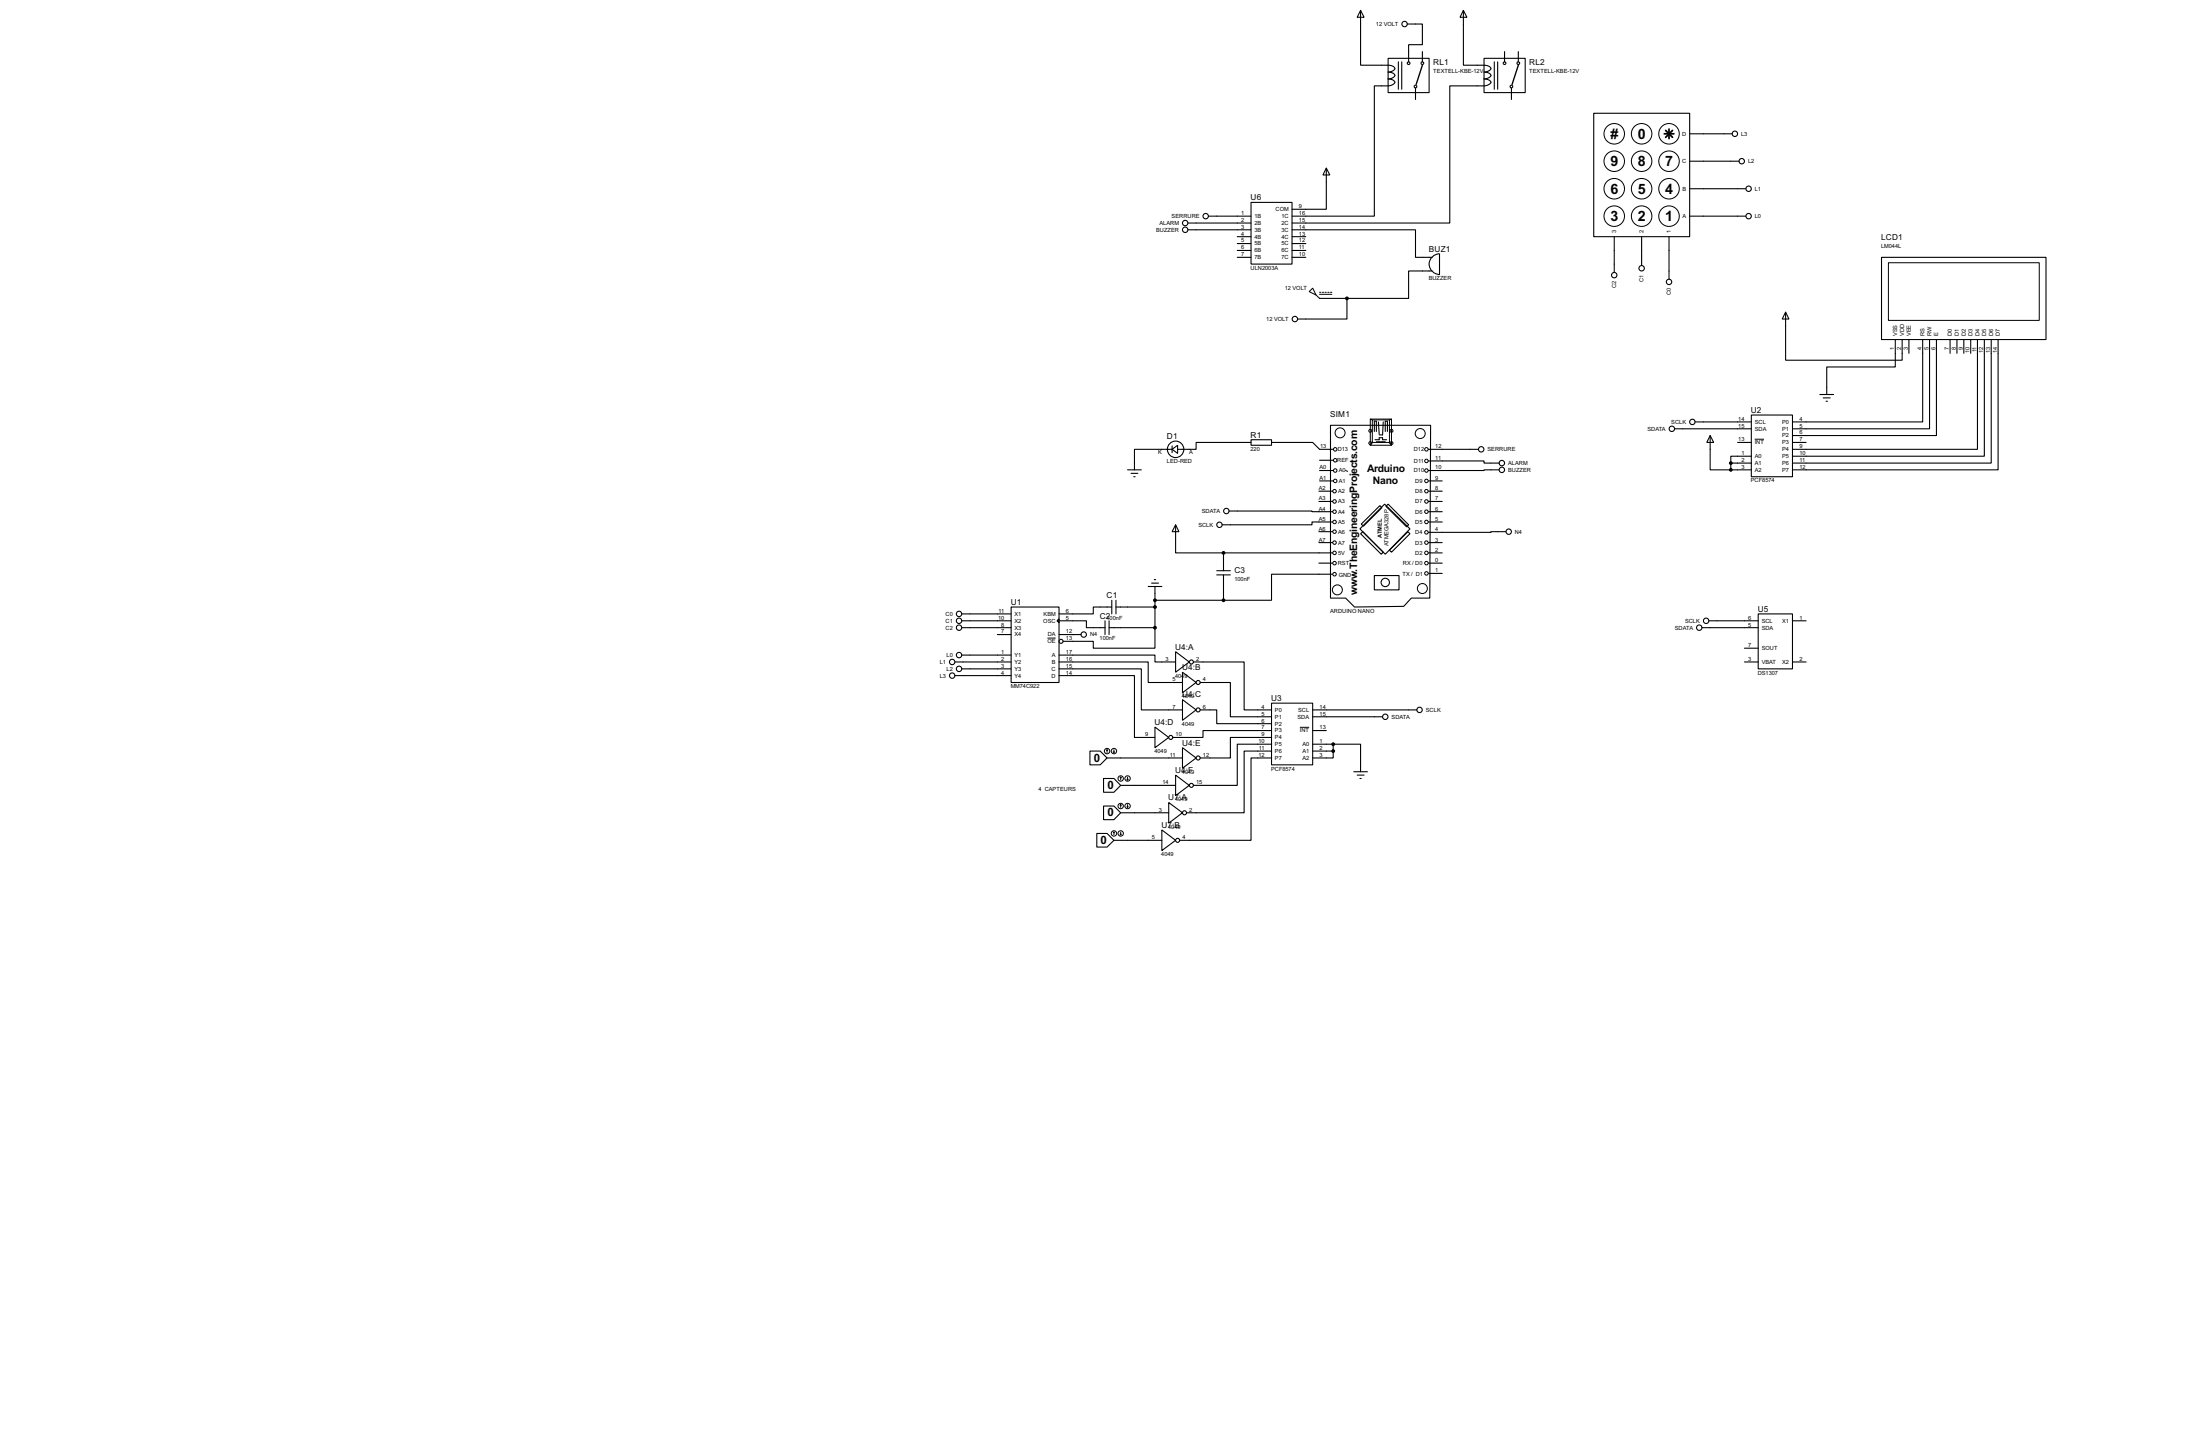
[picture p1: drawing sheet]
<svg xmlns="http://www.w3.org/2000/svg" width="815mm" height="536mm" viewBox="0 0 815 536" stroke-linecap="round" stroke-linejoin="round" font-family="sans-serif">
<g fill="none" stroke="#000" stroke-width=".4">
<path d="M504.2 3.9l1.3 2.5h-2.5zM504.2 3.9v20.3h7.7a8.3 8.3 0 0 1 4.2 .3 .89 .89 0 0 1 .8 .9 .89 .89 0 0 1-.8 .9l-1.7 .4 1.7 .3a.89 .89 0 0 1 .8 .9 .89 .89 0 0 1-.8 .9l-1.7 .5 1.7 .3a.88 .88 0 0 1 .8 .9 .88 .88 0 0 1-.8 .8 6.6 6.6 0 0 1-4.2 .5h-2.6v48.3h-30.5M521.5 8.9h5.6v7.7h-5.1v6.3M527.1 19.1v3.8M542.3 3.9l1.3 2.5h-2.5zM542.3 3.9v20.3l8.9 .1a1.01 1.01 0 0 1 1.2 .7 1.01 1.01 0 0 1-.7 1.3l-1.7 .4 1.7 .3a.88 .88 0 0 1 .7 1.2l-1.2 .8-1.2 .3 1.7 .3a.87 .87 0 0 1 .7 1.2l-.7 .5a6.8 6.8 0 0 1-4.3 .5h-10.1v50.8h-58.5M557.6 19.1v3.8M562.7 19.1v3.8M514.4 21.6h15.2v12.7h-15.2zM518.2 22.9v10.2M519.5 22.9v10.2M524.6 32.6v4.3"/>
<path d="M550 21.6h15.2v12.7h-15.2zM553.8 22.9v10.2M555 22.9v10.2M560.1 32.6v4.3M590.6 42h35.6v45.7h-35.6zM626.2 49.6h15.7M626.2 59.7h18.3M463.6 75h15.2v22.8h-15.2zM491.5 62.3l1.3 2.5h-2.5zM491.5 62.3v15.2h-12.7M626.2 69.9h20.8M440.2 82.6h23.4"/>
<path d="M440.2 85.1h23.4M447.9 80.1h15.7M458.5 87.7h5.1M458.5 90.2h5.1M458.5 92.8h5.1M458.5 95.3h5.1M478.8 85.1h45.8v10.2h6.1M478.8 87.7h5.1M478.8 90.2h5.1M478.8 92.8h5.1M478.8 95.3h5.1M530.8 95.2a3.9 3.9 0 0 1 2.7-1.2v7.7a3.8 3.8 0 0 1-3.6-2.4 3.8 3.8 0 0 1 .9-4.1z"/>
<path d="M598.2 87.7v13.2M608.4 87.7v10.7M618.5 87.7v15.7M626.2 80.1h20.8M697.3 95.3h60.9v30.5h-60.9zM489 110.5h10.2M499.2 110.5v7.7h-18.3M530.7 100.4h-8.7v10.1h-22.8M661.7 115.6l1.3 2.6h-2.5zM661.7 115.6v17.8h43.2v-7.6M702.4 125.8v10.1h-25.4v10.2M707.4 125.8v5.1"/>
<path d="M712.5 125.8v30.5h-48.2M715.1 125.8v33h-50.8M717.6 125.8v35.5h-53.3M722.7 125.8v5.1M725.2 125.8v5.1M727.8 125.8v5.1M730.3 125.8v5.1M732.8 125.8v40.6h-68.5M735.4 125.8v43.2h-71.1M737.9 125.8v45.7h-73.6M740.5 125.8v48.2h-76.2M493.1 157.5h37.1l-.3 64h-6.9l-2.8 3.1-18.2 .2-3.3-3.3h-5.6z"/>
<path d="M509.3 159.8v-3.8h.8v3.8M510.8 156.3l.3 4.5M512.6 156.3l-.2 4.8h-1.3M513.4 159.8v-3.8h.8v3.8M620.6 158.8h28.4M628.2 156.3h20.8M649 153.7h15.3v22.9h-15.3zM674.4 146.1h5.1M675.7 147.4h2.5M676.7 148.6h.5M417.9 174h5.1M419.2 175.3h2.5"/>
<path d="M420.2 176.6h.5M434.4 166.4l2-1.5v3zM434.4 166.4h-14v7.6M434.4 165.2v2.5M463.6 162.9h7.6v2h-7.6zM463.6 163.9h-20.3v2.5h-6.9M471.2 163.9h15.3l2.5 2.5h5.1M489 178.1h5.1M489 174.3h5.1M489 170.5h5.1M509.6 162.9h1.5v-.8h1.3v.8h1.5M529.4 170.7h20.6v.8h5.6"/>
<path d="M529.4 166.4h18.5M529.4 178.1h5.1M555.6 174h-5.6v.3h-20.6M633.8 161.3l1.3 2.6h-2.6zM633.8 161.3v12.7h7.6M641.4 174h7.6M641.4 171.5h7.6M641.4 171.5v2.5M643.9 163.9h5.1M649 169h-7.6v2.5M664.3 163.9h5M435.7 194.4l1.2 2.5h-2.5z"/>
<path d="M435.7 194.4v10.4h17.7M455.5 189.3h30.7v.2h7.6M488.8 185.7h5M488.8 181.9h5M488.8 196.9h5M493.8 193.3h-7.6v1.1h-33.3M504 195.9l9.1-9.2 9.4 9.2-9.1 9.4zM504.2 197.7l.8-.8 7.6 7.6-.7 .8zM504.5 194.1l6.9-6.8 .7 .7-6.8 6.9zM513.6 187.5l.8-.8 7.6 7.7-.7 .7zM529.4 193.3h5.1M529.4 189.5h5.1"/>
<path d="M529.4 185.7h5.1M529.4 181.9h5.1M558.1 196.9h-5.6v.3h-23.1M425.5 217.2h5.1M426.8 216h2.5M427.8 214.7h.5M428 217.2v15.3M450.9 211.4h5.1M450.9 212.9h5.1M453.4 204.8h40.4M453.4 204.8v6.6M453.4 212.9v9.4"/>
<path d="M488.8 208.6h5M488.8 201h5M493.8 212.7h-22.6v9.6h-17.8M509.3 213.2h9.2v5.3h-9.2zM514.9 203.8l6.9-6.9 .7 .8-6.8 6.8zM529.4 204.8h5.1M529.4 208.6h5.1M529.4 212.4h5.1M529.4 201h5.1M356.4 227.4h18.3M356.4 229.9h18.3M356.4 232.5h18.3"/>
<path d="M369.6 235h5.1M374.7 224.8h17.8v28h-17.8zM392.5 229.2v1.5l-.8-.8zM392.5 229.9h10.1v2.6h6.9M392.5 235h8.1M409.5 229.9v5.1M411 232.5h17M411 229.9v5.1M412 224.8h-6.8v2.6h-12.7M412 222.3v5.1M413.6 224.8h14.4M413.6 222.3v5.1"/>
<path d="M428 232.5v7.6h-22.8v-2.6h-11.2M428 222.3h25.4M630.7 232.5h20.9M633.3 229.9h18.3M651.6 227.4h12.7v20.3h-12.7zM664.3 229.9h5M353.9 245.2h20.8M353.9 250.2h20.8M356.4 242.6h18.3M356.4 247.7h18.3M392.5 242.6h35.5v2.6h7.7M392.5 245.2h33v7.6h12.7"/>
<path d="M392.5 247.7h30.5v15.2h15.2M392.5 250.2h27.9v22.9h7.6M435.7 241.4l5 3.8-5 3.8zM438.2 249l5.1 3.8-5.1 3.8zM438.2 259.1l5.1 3.8-5.1 3.9zM442.3 245.2h18.8v17.7h10.1M444.8 252.8h11.2v12.7h15.2M646.5 245.2h5.1M646.5 240.1h5.1M664.3 245.2h5M403.9 278.2h3.8l2.6 2.5-2.6 2.6h-3.8zM428 269.3l5.1 3.8-5.1 3.8z"/>
<path d="M438.2 276.9l5.1 3.8-5.1 3.8zM444.8 262.9h6.1v5.1h20.3M471.2 260.4h15.3v22.9h-15.3zM471.2 270.6h-25.4v2.5h-11.2M471.2 273.1h-15.2v7.6h-11.2M471.2 275.6h-12.7v15.3h-16.2M471.2 278.2h-10.1v22.8h-21.4M486.5 275.6h7.6M486.5 278.2h7.6M486.5 262.9h38.6M486.5 265.5h25.9M486.5 270.6h5"/>
<path d="M494.1 275.6h10.1v10.2M494.1 278.2v2.5h-7.6M494.1 275.6v2.6M409 288.3h3.8l2.5 2.6-2.5 2.5h-3.8zM409 298.5h3.8l2.5 2.5-2.5 2.6h-3.8zM410.3 280.7h27.9M415.3 290.9h20.4M433.1 297.2l5.1 3.8-5.1 3.9zM435.7 287.1l5 3.8-5 3.8zM471.2 280.7h-7.6v30.5h-26.4M501.7 285.8h5.1M503 287.1h2.5"/>
<path d="M504 288.3h.5M406.5 308.7h3.8l2.5 2.5-2.5 2.5h-3.8zM412.8 311.2h17.8M415.3 301h17.8M430.6 307.4l5.1 3.8-5.1 3.8z"/>
<circle cx="520.5" cy="8.9" r="1"/>
<circle cx="522" cy="23.4" r=".5"/>
<circle cx="524.5" cy="32.1" r=".5"/>
<circle cx="527.1" cy="23.4" r=".5"/>
<circle cx="557.5" cy="23.4" r=".5"/>
<circle cx="560.1" cy="32.1" r=".5"/>
<circle cx="562.6" cy="23.4" r=".5"/>
<circle cx="642.9" cy="49.6" r="1"/>
<circle cx="645.4" cy="59.7" r="1"/>
<circle cx="648" cy="69.9" r="1"/>
<circle cx="439.2" cy="82.6" r="1"/>
<circle cx="439.2" cy="85.1" r="1"/>
<circle cx="446.8" cy="80.1" r="1"/>
<circle cx="608.3" cy="99.4" r="1"/>
<circle cx="648" cy="80.1" r="1"/>
<circle cx="479.8" cy="118.2" r="1"/>
<circle cx="598.2" cy="101.9" r="1"/>
<circle cx="618.5" cy="104.4" r="1"/>
<circle cx="619.5" cy="158.8" r="1"/>
<circle cx="627.1" cy="156.3" r="1"/>
<circle cx="435.6" cy="166.4" r="3.1"/>
<circle cx="548.9" cy="166.4" r="1"/>
<circle cx="556.5" cy="174" r="1"/>
<circle cx="556.5" cy="171.5" r="1"/>
<circle cx="451.9" cy="194.4" r="1"/>
<circle cx="454.4" cy="189.3" r="1"/>
<circle cx="559.1" cy="196.9" r="1"/>
<circle cx="513.3" cy="215.7" r="1.55"/>
<circle cx="355.4" cy="229.9" r="1"/>
<circle cx="355.4" cy="227.4" r="1"/>
<circle cx="355.4" cy="232.5" r="1"/>
<circle cx="393.2" cy="237.5" r=".75"/>
<circle cx="401.6" cy="235" r="1"/>
<circle cx="629.7" cy="232.5" r="1"/>
<circle cx="632.2" cy="229.9" r="1"/>
<circle cx="352.8" cy="250.2" r="1"/>
<circle cx="352.8" cy="245.2" r="1"/>
<circle cx="355.4" cy="247.7" r="1"/>
<circle cx="355.4" cy="242.6" r="1"/>
<circle cx="441.5" cy="245.2" r=".75"/>
<circle cx="444" cy="252.8" r=".75"/>
<circle cx="433.8" cy="273.1" r=".75"/>
<circle cx="444" cy="262.9" r=".75"/>
<circle cx="513.3" cy="265.5" r="1"/>
<circle cx="526" cy="262.9" r="1"/>
<circle cx="441.5" cy="290.9" r=".75"/>
<circle cx="444" cy="280.7" r=".75"/>
<circle cx="436.4" cy="311.2" r=".75"/>
<circle cx="438.9" cy="301" r=".75"/>
</g>
<circle cx="397.6" cy="235" r=".2" fill="#000"/>
<g fill="none" stroke="#000" stroke-width=".37">
<path d="M699.8 97.3h55.9v21.4h-55.9zM485.2 108l1.3-1.3 1.2 2.6zM487.7 109.3l1.3 1.2M489 108.3h.5M489 109h4.6M490 108.3h.5M491 108.3h.5M492.1 108.3h.5M493.1 108.3h.5M507.8 155.2h7.9v9.7h-7.9zM507.8 155.2l.8 .3M508.6 155.5h6.3v8.4h-6.3z"/>
<path d="M515.7 155.2l-.8 .3M498.7 174.3l.7 .3M508.6 163.9l-.8 1M510.1 163.6h3.3M514.9 163.9l.8 1M650.3 162.7h3.4M388.2 236.3h3M410.3 277.7l-.3 .2M410.3 277.7l.2 .2M410.3 277.7v1M412.6 278.4l.2 .3M412.8 277.7v1"/>
<path d="M413.1 278.4l-.3 .3M481.7 269.4h3.5M415.3 287.8l-.2 .3M415.3 287.8l.3 .3M415.3 287.8v1.1M415.3 298v1M415.3 298l-.2 .3M415.3 298l.3 .3M417.6 288.6l.3 .3M417.6 298.8l.3 .2M417.9 287.8v1.1M417.9 298v1"/>
<path d="M418.1 288.6l-.2 .3M418.1 298.8l-.2 .2M412.8 308.2v1M412.8 308.2l-.2 .2M412.8 308.2l.3 .2M415.1 308.9l.2 .3M415.3 308.2v1M415.6 308.9l-.3 .3"/>
<circle cx="598.2" cy="49.6" r="3.8"/>
<circle cx="598.2" cy="59.7" r="3.8"/>
<circle cx="608.3" cy="59.7" r="3.8"/>
<circle cx="608.3" cy="49.6" r="3.8"/>
<circle cx="618.5" cy="59.7" r="3.8"/>
<circle cx="618.5" cy="49.6" r="3.8"/>
<circle cx="598.2" cy="69.9" r="3.8"/>
<circle cx="608.3" cy="69.9" r="3.8"/>
<circle cx="618.5" cy="69.9" r="3.8"/>
<circle cx="598.2" cy="80.1" r="3.8"/>
<circle cx="608.3" cy="80.1" r="3.8"/>
<circle cx="618.5" cy="80.1" r="3.8"/>
<circle cx="507.8" cy="159.6" r=".55"/>
<circle cx="515.6" cy="159.6" r=".55"/>
<circle cx="494.8" cy="174.3" r=".65"/>
<circle cx="494.8" cy="170.5" r=".65"/>
<circle cx="494.8" cy="178.1" r=".65"/>
<circle cx="494.8" cy="166.4" r=".65"/>
<circle cx="496.6" cy="160.3" r="1.85"/>
<circle cx="507.8" cy="164.1" r=".55"/>
<circle cx="515.6" cy="164.1" r=".55"/>
<circle cx="526.3" cy="160.6" r="1.85"/>
<circle cx="528.6" cy="178.1" r=".65"/>
<circle cx="528.6" cy="170.7" r=".65"/>
<circle cx="528.6" cy="174.3" r=".65"/>
<circle cx="528.6" cy="166.4" r=".65"/>
<circle cx="494.5" cy="193.3" r=".65"/>
<circle cx="494.5" cy="185.7" r=".65"/>
<circle cx="494.5" cy="189.5" r=".65"/>
<circle cx="494.5" cy="181.9" r=".65"/>
<circle cx="494.5" cy="196.9" r=".65"/>
<circle cx="528.6" cy="189.5" r=".65"/>
<circle cx="528.6" cy="185.7" r=".65"/>
<circle cx="528.6" cy="181.9" r=".65"/>
<circle cx="528.6" cy="197.2" r=".65"/>
<circle cx="528.6" cy="193.3" r=".65"/>
<circle cx="494.5" cy="204.8" r=".65"/>
<circle cx="494.5" cy="212.7" r=".65"/>
<circle cx="494.5" cy="208.6" r=".65"/>
<circle cx="494.5" cy="201" r=".65"/>
<circle cx="495.6" cy="218.5" r="1.85"/>
<circle cx="527.1" cy="218" r="1.85"/>
<circle cx="528.6" cy="212.4" r=".65"/>
<circle cx="528.6" cy="201" r=".65"/>
<circle cx="528.6" cy="208.6" r=".65"/>
<circle cx="528.6" cy="204.8" r=".65"/>
<circle cx="410.2" cy="278.2" r="1"/>
<circle cx="412.8" cy="278.2" r="1"/>
<circle cx="415.3" cy="298.5" r="1"/>
<circle cx="415.3" cy="288.3" r="1"/>
<circle cx="417.8" cy="298.5" r="1"/>
<circle cx="417.8" cy="288.3" r="1"/>
<circle cx="412.8" cy="308.7" r="1"/>
<circle cx="415.3" cy="308.7" r="1"/>
</g>
<path d="M616.8 49.6h3.5M617.3 48.3l2.5 2.6M618.5 47.8v3.6M619.8 48.3l-2.5 2.6" fill="none" stroke="#000" stroke-width=".65"/>
<g fill="#000" stroke="#000" stroke-width=".4">
<circle cx="499.1" cy="110.5" r=".5"/>
<circle cx="641.4" cy="171.5" r=".5"/>
<circle cx="641.4" cy="174" r=".5"/>
<circle cx="453.4" cy="204.8" r=".5"/>
<circle cx="428" cy="232.5" r=".5"/>
<circle cx="428" cy="224.8" r=".5"/>
<circle cx="428" cy="222.3" r=".5"/>
<circle cx="453.4" cy="222.3" r=".5"/>
<circle cx="494" cy="275.6" r=".5"/>
<circle cx="494" cy="278.2" r=".5"/>
</g>
<path d="M527.1 24.2l-2.3 7.1M562.7 24.2l-2.3 7.1" fill="none" stroke="#000" stroke-width=".5"/>
<g font-size="5.9">
<text x="596.8" y="51.4">#</text>
<text x="607" y="51.4">0</text>
<text x="596.8" y="61.5">9</text>
<text x="607" y="61.5">8</text>
<text x="617.1" y="61.5">7</text>
<text x="596.8" y="71.7">6</text>
<text x="607" y="71.7">5</text>
<text x="617.1" y="71.7">4</text>
<text x="596.8" y="81.8">3</text>
<text x="607" y="81.8">2</text>
<text x="617.1" y="81.8">1</text>
</g>
<g font-size="4.8">
<text x="405.4" y="282.1">0</text>
<text x="410.4" y="292.2">0</text>
<text x="410.4" y="302.4">0</text>
<text x="407.9" y="312.6">0</text>
</g>
<g font-size="4.3">
<text x="506.7" y="174.8">Arduino</text>
<text x="508.8" y="179.4">Nano</text>
<text x="503" y="220.5" transform="rotate(-90 503 220.5)">www.TheEngineeringProjects.com</text>
</g>
<g font-size="3.4">
<text x="531.2" y="24.1">RL1</text>
<text x="566.7" y="24.1">RL2</text>
<text x="463.5" y="74.1">U6</text>
<text x="697.1" y="88.9">LCD1</text>
<text x="529.5" y="93.2">BUZ1</text>
<text x="492.9" y="154.5">SIM1</text>
<text x="648.9" y="152.9">U2</text>
<text x="432.5" y="162.6">D1</text>
<text x="463.5" y="162.1">R1</text>
<text x="457.5" y="212.2">C3</text>
<text x="410.1" y="221.5">C1</text>
<text x="374.6" y="224">U1</text>
<text x="651.4" y="226.6">U5</text>
<text x="407.6" y="229.1">C2</text>
<text x="435.5" y="240.6">U4:A</text>
<text x="438.1" y="248.2">U4:B</text>
<text x="438.1" y="258.3">U4:C</text>
<text x="471.1" y="259.6">U3</text>
<text x="427.9" y="268.5">U4:D</text>
<text x="438.1" y="276.1">U4:E</text>
<text x="435.5" y="286.3">U4:F</text>
<text x="433" y="296.4">U7:A</text>
<text x="430.4" y="306.6">U7:B</text>
</g>
<g font-size="2.4">
<text x="509.9" y="9.6">12 VOLT</text>
<text x="531.1" y="27.2">TEXTELL-KBE-12V</text>
<text x="566.7" y="27.2">TEXTELL-KBE-12V</text>
<text x="623.3" y="50.2">D</text>
<text x="645.2" y="50.2">L3</text>
<text x="623.3" y="60.4">C</text>
<text x="647.8" y="60.4">L2</text>
<text x="623.5" y="70.6">B</text>
<text x="650.3" y="70.6">L1</text>
<text x="481.4" y="77.1">9</text>
<text x="429.7" y="83.3">ALARM</text>
<text x="434.2" y="80.8">SERRURE</text>
<text x="459.9" y="79.7">1</text>
<text x="459.9" y="82.2">2</text>
<text x="464.9" y="80.8">1B</text>
<text x="464.9" y="83.3">2B</text>
<text x="472.7" y="78.2">COM</text>
<text x="474.9" y="80.8">1C</text>
<text x="474.9" y="83.3">2C</text>
<text x="481.4" y="79.7">16</text>
<text x="481.4" y="82.2">15</text>
<text x="623.5" y="80.8">A</text>
<text x="650.3" y="80.8">L0</text>
<text x="428.4" y="85.8">BUZZER</text>
<text x="459.9" y="84.7">3</text>
<text x="459.9" y="87.3">4</text>
<text x="459.9" y="89.8">5</text>
<text x="464.9" y="85.8">3B</text>
<text x="464.9" y="88.3">4B</text>
<text x="474.9" y="85.8">3C</text>
<text x="474.9" y="88.3">4C</text>
<text x="481.4" y="84.7">14</text>
<text x="481.4" y="87.3">13</text>
<text x="481.4" y="89.8">12</text>
<text x="598.9" y="86.4" transform="rotate(-90 598.9 86.4)">3</text>
<text x="609" y="86.4" transform="rotate(-90 609 86.4)">2</text>
<text x="619.2" y="86.4" transform="rotate(-90 619.2 86.4)">1</text>
<text x="459.9" y="92.4">6</text>
<text x="459.9" y="94.9">7</text>
<text x="464.9" y="90.9">5B</text>
<text x="464.9" y="93.5">6B</text>
<text x="464.9" y="96">7B</text>
<text x="474.9" y="90.9">5C</text>
<text x="474.9" y="93.5">6C</text>
<text x="474.9" y="96">7C</text>
<text x="481.4" y="92.4">11</text>
<text x="481.4" y="94.9">10</text>
<text x="697.1" y="91.9">LM044L</text>
<text x="463.4" y="99.9">ULN2003A</text>
<text x="476.1" y="107.4">12 VOLT</text>
<text x="529.4" y="103.7">BUZZER</text>
<text x="598.9" y="106.8" transform="rotate(-90 598.9 106.8)">C2</text>
<text x="609.1" y="104.3" transform="rotate(-90 609.1 104.3)">C1</text>
<text x="619.2" y="109.4" transform="rotate(-90 619.2 109.4)">C0</text>
<text x="469.3" y="118.9">12 VOLT</text>
<text x="703.1" y="124.5" transform="rotate(-90 703.1 124.5)">VSS</text>
<text x="705.6" y="124.5" transform="rotate(-90 705.6 124.5)">VDD</text>
<text x="708.1" y="124.5" transform="rotate(-90 708.1 124.5)">VEE</text>
<text x="713.2" y="124.5" transform="rotate(-90 713.2 124.5)">RS</text>
<text x="715.8" y="124.5" transform="rotate(-90 715.8 124.5)">RW</text>
<text x="718.3" y="124.5" transform="rotate(-90 718.3 124.5)">E</text>
<text x="723.3" y="124.5" transform="rotate(-90 723.3 124.5)">D0</text>
<text x="725.9" y="124.5" transform="rotate(-90 725.9 124.5)">D1</text>
<text x="728.5" y="124.5" transform="rotate(-90 728.5 124.5)">D2</text>
<text x="731" y="124.5" transform="rotate(-90 731 124.5)">D3</text>
<text x="733.5" y="124.5" transform="rotate(-90 733.5 124.5)">D4</text>
<text x="736" y="124.5" transform="rotate(-90 736 124.5)">D5</text>
<text x="738.6" y="124.5" transform="rotate(-90 738.6 124.5)">D6</text>
<text x="741.2" y="124.5" transform="rotate(-90 741.2 124.5)">D7</text>
<text x="702" y="129.5" transform="rotate(-90 702 129.5)">1</text>
<text x="704.5" y="129.5" transform="rotate(-90 704.5 129.5)">2</text>
<text x="707" y="129.5" transform="rotate(-90 707 129.5)">3</text>
<text x="712.1" y="129.4" transform="rotate(-90 712.1 129.4)">4</text>
<text x="714.7" y="129.5" transform="rotate(-90 714.7 129.5)">5</text>
<text x="717.2" y="129.5" transform="rotate(-90 717.2 129.5)">6</text>
<text x="722.3" y="129.5" transform="rotate(-90 722.3 129.5)">7</text>
<text x="724.8" y="129.4" transform="rotate(-90 724.8 129.4)">8</text>
<text x="727.4" y="129.5" transform="rotate(-90 727.4 129.5)">9</text>
<text x="729.9" y="130.6" transform="rotate(-90 729.9 130.6)">10</text>
<text x="732.4" y="130.5" transform="rotate(-90 732.4 130.5)">11</text>
<text x="735" y="130.6" transform="rotate(-90 735 130.6)">12</text>
<text x="737.5" y="130.6" transform="rotate(-90 737.5 130.6)">13</text>
<text x="740.1" y="130.6" transform="rotate(-90 740.1 130.6)">14</text>
<text x="644.2" y="155.9">14</text>
<text x="666.8" y="155.9">4</text>
<text x="610.5" y="159.5">SDATA</text>
<text x="619.3" y="157">SCLK</text>
<text x="644.2" y="158.4">15</text>
<text x="650.3" y="157">SCL</text>
<text x="650.3" y="159.5">SDA</text>
<text x="660.4" y="157">P0</text>
<text x="660.4" y="159.5">P1</text>
<text x="666.8" y="158.4">5</text>
<text x="666.8" y="160.9">6</text>
<text x="463.4" y="167">220</text>
<text x="489.2" y="166">13</text>
<text x="495.7" y="167.1">D13</text>
<text x="523.9" y="167.1">D12</text>
<text x="531.9" y="166">12</text>
<text x="551.2" y="167.1">SERRURE</text>
<text x="644.2" y="163.5">13</text>
<text x="650.3" y="164.5">INT</text>
<text x="660.4" y="162">P2</text>
<text x="660.4" y="164.5">P3</text>
<text x="660.4" y="167.1">P4</text>
<text x="666.8" y="163.5">7</text>
<text x="666.8" y="166">9</text>
<text x="429.2" y="168.3">K</text>
<text x="432.4" y="171.5">LED-RED</text>
<text x="440.7" y="168.3">A</text>
<text x="489" y="173.9">A0</text>
<text x="495.5" y="171.2">REF</text>
<text x="524" y="171.4">D11</text>
<text x="531.9" y="173.9">10</text>
<text x="531.9" y="170.3">11</text>
<text x="558.9" y="172.2">ALARM</text>
<text x="645.3" y="168.6">1</text>
<text x="645.3" y="171.1">2</text>
<text x="645.3" y="173.6">3</text>
<text x="650.3" y="169.7">A0</text>
<text x="650.3" y="172.2">A1</text>
<text x="660.4" y="169.7">P5</text>
<text x="660.4" y="172.2">P6</text>
<text x="666.8" y="168.6">10</text>
<text x="666.8" y="171.1">11</text>
<text x="666.8" y="173.6">12</text>
<text x="489" y="177.7">A1</text>
<text x="496.1" y="178.8">A1</text>
<text x="496.1" y="175">A0</text>
<text x="523.9" y="175">D10</text>
<text x="524.5" y="178.8">D9</text>
<text x="531.9" y="177.7">9</text>
<text x="558.9" y="174.7">BUZZER</text>
<text x="648.8" y="178.7">PCF8574</text>
<text x="650.3" y="174.7">A2</text>
<text x="660.4" y="174.7">P7</text>
<text x="488.7" y="185.3">A3</text>
<text x="488.7" y="181.5">A2</text>
<text x="495.9" y="182.6">A2</text>
<text x="524.5" y="182.6">D8</text>
<text x="531.9" y="185.3">7</text>
<text x="531.9" y="181.5">8</text>
<text x="445.4" y="190">SDATA</text>
<text x="488.7" y="189.1">A4</text>
<text x="495.9" y="190.2">A4</text>
<text x="495.9" y="186.4">A3</text>
<text x="524.5" y="186.4">D7</text>
<text x="524.5" y="190.2">D6</text>
<text x="531.9" y="189.1">6</text>
<text x="444.1" y="195.1">SCLK</text>
<text x="488.7" y="192.9">A5</text>
<text x="488.7" y="196.5">A6</text>
<text x="495.9" y="197.6">A6</text>
<text x="495.9" y="194">A5</text>
<text x="524.5" y="194">D5</text>
<text x="524.5" y="197.9">D4</text>
<text x="531.9" y="196.8">4</text>
<text x="531.9" y="192.9">5</text>
<text x="561.4" y="197.6">N4</text>
<text x="488.7" y="200.6">A7</text>
<text x="495.9" y="201.7">A7</text>
<text x="512.1" y="199.1" transform="rotate(-90 512.1 199.1)">ATMEL</text>
<text x="514.6" y="202.4" transform="rotate(-90 514.6 202.4)">ATMEGA328P</text>
<text x="524.5" y="201.7">D3</text>
<text x="531.9" y="200.6">3</text>
<text x="495.7" y="209.3">RST</text>
<text x="495.9" y="205.5">5V</text>
<text x="519.9" y="209.3">RX / D0</text>
<text x="524.5" y="205.5">D2</text>
<text x="531.9" y="208.2">0</text>
<text x="531.9" y="204.4">2</text>
<text x="457.5" y="215.1">100nF</text>
<text x="496.1" y="213.6">GND</text>
<text x="519.7" y="213.4">TX / D1</text>
<text x="531.9" y="212">1</text>
<text x="370" y="227">11</text>
<text x="395" y="227">6</text>
<text x="492.9" y="226.9">ARDUINO NANO</text>
<text x="350.4" y="228.1">C0</text>
<text x="350.4" y="230.6">C1</text>
<text x="350.4" y="233.2">C2</text>
<text x="369.9" y="229.5">10</text>
<text x="371" y="232.1">8</text>
<text x="376" y="228.1">X1</text>
<text x="376" y="230.6">X2</text>
<text x="376" y="233.2">X3</text>
<text x="386.6" y="230.6">OSC</text>
<text x="386.7" y="228.1">KBM</text>
<text x="395" y="229.5">5</text>
<text x="410.1" y="229.5">100nF</text>
<text x="620.6" y="233.2">SDATA</text>
<text x="624.4" y="230.6">SCLK</text>
<text x="647.9" y="229.5">6</text>
<text x="647.9" y="232.1">5</text>
<text x="652.8" y="230.6">SCL</text>
<text x="652.8" y="233.2">SDA</text>
<text x="660.4" y="230.6">X1</text>
<text x="666.8" y="229.5">1</text>
<text x="371" y="234.6">7</text>
<text x="376" y="235.7">X4</text>
<text x="388.2" y="238.2">OE</text>
<text x="388.3" y="235.7">DA</text>
<text x="395" y="234.6">12</text>
<text x="395" y="237.1">13</text>
<text x="403.9" y="235.7">N4</text>
<text x="407.5" y="237.1">100nF</text>
<text x="647.9" y="239.7">7</text>
<text x="348.2" y="245.9">L1</text>
<text x="350.8" y="243.3">L0</text>
<text x="371" y="242.2">1</text>
<text x="371" y="244.8">2</text>
<text x="376" y="243.3">Y1</text>
<text x="376" y="245.9">Y2</text>
<text x="389.8" y="243.3">A</text>
<text x="389.8" y="245.9">B</text>
<text x="395" y="242.2">17</text>
<text x="395" y="244.8">16</text>
<text x="432" y="244.8">3</text>
<text x="443.3" y="244.8">2</text>
<text x="647.9" y="244.8">3</text>
<text x="652.8" y="245.9">VBAT</text>
<text x="652.8" y="240.8">SOUT</text>
<text x="660.4" y="245.9">X2</text>
<text x="666.8" y="244.8">2</text>
<text x="348.2" y="250.9">L3</text>
<text x="350.8" y="248.4">L2</text>
<text x="371" y="247.3">3</text>
<text x="371" y="249.8">4</text>
<text x="376" y="248.4">Y3</text>
<text x="376" y="250.9">Y4</text>
<text x="389.7" y="248.4">C</text>
<text x="389.7" y="250.9">D</text>
<text x="395" y="247.3">15</text>
<text x="395" y="249.8">14</text>
<text x="435.5" y="251.1">4049</text>
<text x="651.4" y="249.8">DS1307</text>
<text x="374.5" y="254.9">MM74C922</text>
<text x="434.5" y="252.4">5</text>
<text x="445.8" y="252.4">4</text>
<text x="434.5" y="262.5">7</text>
<text x="438" y="258.7">4049</text>
<text x="445.8" y="262.5">6</text>
<text x="467.5" y="262.5">4</text>
<text x="472.5" y="263.6">P0</text>
<text x="481" y="263.6">SCL</text>
<text x="489" y="262.5">14</text>
<text x="528.4" y="263.6">SCLK</text>
<text x="438" y="268.9">4049</text>
<text x="467.5" y="265.1">5</text>
<text x="467.5" y="267.6">6</text>
<text x="472.5" y="266.2">P1</text>
<text x="472.5" y="268.7">P2</text>
<text x="480.8" y="266.2">SDA</text>
<text x="489" y="265.1">15</text>
<text x="515.7" y="266.2">SDATA</text>
<text x="424.4" y="272.7">9</text>
<text x="435.7" y="272.7">10</text>
<text x="466.4" y="275.2">10</text>
<text x="467.5" y="270.2">7</text>
<text x="467.5" y="272.7">9</text>
<text x="472.5" y="271.3">P3</text>
<text x="472.5" y="273.8">P4</text>
<text x="481.7" y="271.3">INT</text>
<text x="489" y="270.2">13</text>
<text x="489" y="275.2">1</text>
<text x="427.8" y="279">4049</text>
<text x="433.5" y="280.3">11</text>
<text x="445.8" y="280.3">12</text>
<text x="466.4" y="280.3">12</text>
<text x="466.5" y="277.8">11</text>
<text x="472.5" y="276.3">P5</text>
<text x="472.5" y="278.9">P6</text>
<text x="472.5" y="281.4">P7</text>
<text x="482.6" y="276.3">A0</text>
<text x="482.6" y="278.9">A1</text>
<text x="482.6" y="281.4">A2</text>
<text x="489" y="277.8">2</text>
<text x="489" y="280.3">3</text>
<text x="438" y="286.6">4049</text>
<text x="471" y="285.4">PCF8574</text>
<text x="384.9" y="292.8">4 CAPTEURS</text>
<text x="430.8" y="290.5">14</text>
<text x="443.3" y="290.5">15</text>
<text x="435.5" y="296.8">4049</text>
<text x="429.4" y="300.6">3</text>
<text x="440.7" y="300.6">2</text>
<text x="426.9" y="310.8">5</text>
<text x="432.9" y="307">4049</text>
<text x="438.2" y="310.8">4</text>
<text x="430.4" y="317.1">4049</text>
</g>
</svg>
